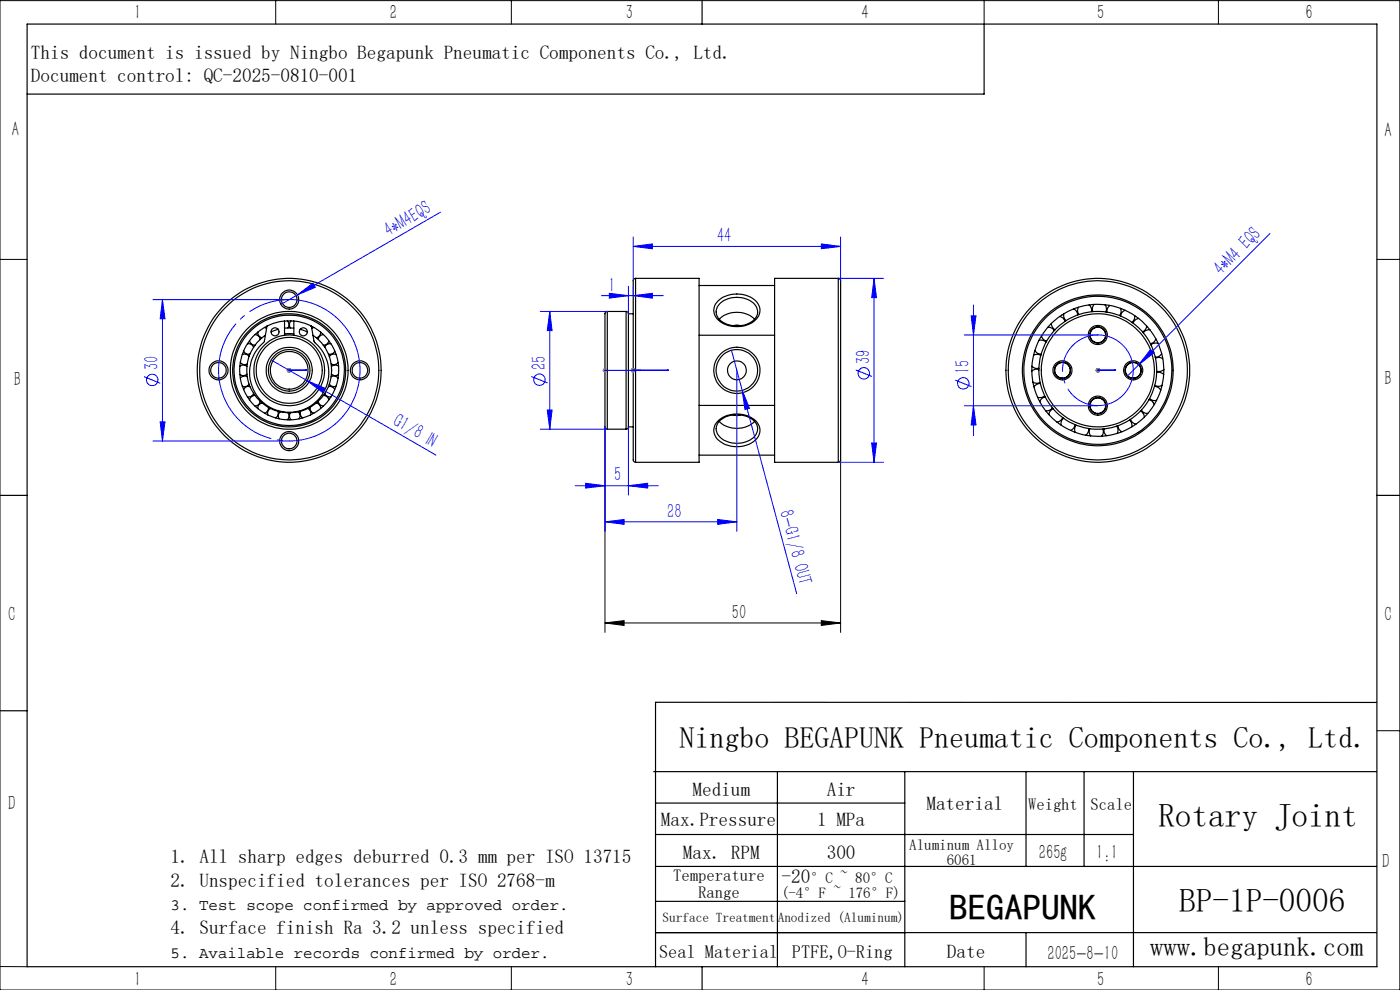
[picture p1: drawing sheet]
<svg xmlns="http://www.w3.org/2000/svg" width="297mm" height="210mm" viewBox="0 0 297 210" stroke-linecap="round" stroke-linejoin="round" font-family="sans-serif">
<g fill="none" stroke="#000" stroke-width=".25">
<path d="M5.8 5.1h286.3v200h-286.3zM148.9 .1v5M208.8 5.1v14.9h-203M134.8 59l-.3 .2-.2 .3v38.1l.2 .3 .3 .2M134.8 59h13.5v39.1h-13.5M134.8 59v39.1M177.8 59l.4 .2 .1 .3v38.1l-.1 .3-.4 .2M177.8 59h-13.5v39.1h13.5M177.8 59v39.1M50.9 77.7l.7-.3 .8 .3M51 76.9a1.14 1.14 0 0 0 1.5 .3M51.4 75.2l.8-.1 .6 .5"/>
<path d="M51.7 74.5l.5 .6h.8M52.4 79.4l-.8 .3-.7-.3M52.5 79.9a1.14 1.14 0 0 0-1.5 .3M52.5 72.9l.8 .2 .5 .6M53 72.3a1.16 1.16 0 0 0 1.1 .9M54.1 71l.7 .3 .4 .7M54.7 70.4l.2 .9 .7 .3M56.1 69.5l.5 .2M56.3 71.1a9 9 0 0 0-1.7 13.4 9 9 0 0 0 13.5 0 9 9 0 0 0-1.7-13.4M56.7 69.1l-.6 3.4a8.4 8.4 0 0 0-.9 12.3 8.4 8.4 0 0 0 12.3 0 8.4 8.4 0 0 0-.9-12.3l-.6-3.4M56.7 69.1a10.5 10.5 0 0 0-3.5 16 10.5 10.5 0 0 0 16.3 0 10.5 10.5 0 0 0-3.5-16M58.9 69.8v.1"/>
<path d="M59 69.9l-1.5 .5M60.4 68.1a10.7 10.7 0 0 0-3.7 1M60.4 68.1h1.9M60.4 69.6h1.9M60.4 70.8h1.9M60.4 68.1v3M61 68.1l.3 .6-.2 .9M61.7 68.1a1.18 1.18 0 0 0-.1 1.5M62.3 68.1a10.7 10.7 0 0 1 3.7 1M62.3 68.1v3M63.7 69.9l1.5 .5M63.7 69.8l.1 .1"/>
<path d="M66.6 69.5l-.5 .2M68 70.4l-.2 .8-.7 .4M68.6 71l-.7 .2-.4 .8M69.7 72.3l-.3 .6-.8 .3M70.2 72.9l-.9 .2-.4 .6M70.2 79.9l.9-.1 .6 .4M70.3 79.4l.8 .3 .7-.3M70.3 78.4v.3M71 74.5l-.5 .5-.8 .1M71.3 75.2h-1l-.5 .4M71.7 76.9l-.8 .5-.7-.2M71.8 77.7l-.7-.3-.8 .3"/>
<path d="M128.8 66.1h-.2l-.3 .4v24.2l.3 .3h.2M128.8 66.1v24.9M128.8 66.1h4M132.8 66.1l.4 .2 .1 .3M132.8 66.1v24.9M133.3 66.6v23.9M133.3 66.6h1M148.3 71.1h16M148.3 60.6h16M151.9 66.2a3.7 3.7 0 0 1 3.9-3.1 4.2 4.2 0 0 1 4.9 2.7 2.63 2.63 0 0 1-2 2.8 5.6 5.6 0 0 1-6.3-1.1l-.4-.8-.1-.5M152.3 63.8a6.1 6.1 0 0 1 8.3 .4 2.93 2.93 0 0 1-1.6 4.5 6 6 0 0 1-7.1-1.4 2.64 2.64 0 0 1 .4-3.5zM152.6 67.7a5.5 5.5 0 0 1 7.5 0"/>
<path d="M155.5 69.1h1.6M218.9 77.7l.8 .4h.7M219.3 75.4l.7-.2 .8 .2M219.5 74.4l.4 .4 1 .3M220.4 78.3h-.7l-.8 .4M220.4 72.2h.7l.8 .4M220.9 71.3l.5 .7 .6 .3M222.3 69.4l.7 .1 .6 .6M223 68.6l.3 .9 .5 .4M223.6 70.1h.1M224.8 67.1l.8 .4 .4 .6M225.7 66.6v.8l.5 .6"/>
<path d="M227.8 65.5l.6 .6 .2 .7M228.8 65.2l-.2 .8 .3 .7M231 64.7l.5 .6 .1 .8M232.1 64.6l-.4 .8 .1 .7M234.4 64.6l.3 1-.1 .6M235.4 64.8l-.5 .7-.1 .7M237.7 65.4l.1 .9-.3 .6M238.7 65.8l-.7 .5-.3 .7M240.7 66.9v.6l-.5 .9M241.5 67.5l-.5 .3-.7 .7M243.2 69.1l-.2 .8-.6 .5M243.9 69.9l-.8 .2-.6 .5"/>
<path d="M245.1 76l.8-.2 .8 .3M245.2 71.9l-.5 .7-.6 .3M245.4 79h.7l.8 .4M245.7 72.8h-.8l-.7 .4M246.5 75l-.7 .6-.7 .2M246.9 78.4l-.8 .4h-.7M52.8 81.5l-.5 .4h-.9M53 82h-.8l-.5 .6M53.8 83.4l-.6 .7-.7 .1M54.1 83.9a1.16 1.16 0 0 0-1.1 .9M55.2 85.1l-.4 .8-.7 .2M55.6 85.5l-.7 .4-.2 .8"/>
<path d="M56.9 86.4v.6l-.8 .7M57.4 86.7a1.07 1.07 0 0 0-.6 1.3M58.9 87.2v.9l-.4 .5M59.5 87.4a1.02 1.02 0 0 0-.3 1.4M61.1 87.6l.2 .6-.3 .8M61.6 87.6a1.18 1.18 0 0 0 .1 1.4M63.2 87.4l.4 .7-.1 .7M63.8 87.2a1.1 1.1 0 0 0 .4 1.4M65.3 86.7l.6 .6v.7M65.8 86.4a1.08 1.08 0 0 0 .8 1.3M67.1 85.5l.7 .4 .2 .8M67.5 85.1l.4 .8 .7 .2"/>
<path d="M68.6 83.9l.8 .3 .3 .6M68.9 83.4l.4 .6 .9 .2M69.7 82h.7l.4 .3 .2 .3M69.8 81.5l.5 .4h1M128.8 91h4M133.3 90.5l-.1 .3-.4 .2M133.3 90.5h1M148.3 96.5h16M148.3 86h16M151.9 90.9a3.7 3.7 0 0 0 3.9 3.1 4.2 4.2 0 0 0 4.9-2.7 3 3 0 0 0-2.8-3.1 5.2 5.2 0 0 0-5.7 1.7l-.3 1M152.3 89.3a6.2 6.2 0 0 1 8.3 .3 2.81 2.81 0 0 1-1.1 4.3 6.1 6.1 0 0 1-7.6-1.1 2.69 2.69 0 0 1 .4-3.5zM152.6 89.4a5.5 5.5 0 0 0 7.5 0"/>
<path d="M155.5 88h1.6M219.1 81l.9 .3 .7-.2M220.7 81.3l-.9 .3-.4 .5M221.6 84l-.6 .3h-.9M221.7 84.2l-.6 .3-.5 .7M223.2 86.5l-.5 .5-.8 .2M223.4 86.7l-.7 .7-.2 .6M225.4 88.6l-.3 .5-.9 .5M225.6 88.7l-.4 .6-.1 .9M228 90.1l-.2 .7-.7 .5M228.3 90.2l-.3 .9 .1 .6M231 90.9l-.1 .6-.6 .8"/>
<path d="M231.2 90.9l-.1 .7 .3 .9M234 91v.9l-.3 .6M234.2 91v.7l.5 .7M236.9 90.4l.3 .6-.2 .9M236.9 90.4h.1M237.1 90.3l.2 .7 .7 .6M239.6 89.1l.4 .6 .1 .8M239.8 89l.4 .6 .8 .4M241.9 87.2l.6 .5 .3 .8M242.1 87l.8 .6 .6 .1M243.7 84.8l.8 .4 .4 .6M243.9 84.6l.9 .4 .6-.1"/>
<path d="M244.9 82l.8 .2 .5 .6M245 81.7l.7 .2 .8-.2M0 105.1h5.8M292.1 105.1h4.9M0 150.8h5.8M292 149h-152.9v56.1M138.7 163.7h153.3M139.1 170.3h52.8M139.1 177h101.4M164.9 163.7v41.4M191.9 163.7v41.4M217.7 163.7v20.1"/>
<path d="M230 163.7v20.1M240.5 163.7v41.4M139.1 191.2h52.8M139.1 197.8h152.9M139.1 183.8h152.9M217.7 197.8v7.3M148.9 205.1v4.9"/>
<circle cx="46.3" cy="78.6" r="2.01"/>
<circle cx="46.4" cy="78.6" r="1.65"/>
<circle cx="58.4" cy="70.4" r=".84"/>
<circle cx="61.3" cy="78.5" r="12.5"/>
<circle cx="61.3" cy="78.6" r="12"/>
<circle cx="61.3" cy="78.6" r="4.4"/>
<circle cx="61.3" cy="78.5" r="4"/>
<circle cx="61.3" cy="78.6" r="19.5"/>
<circle cx="61.4" cy="78.6" r="11.7"/>
<circle cx="61.4" cy="63.5" r="2.03"/>
<circle cx="61.4" cy="78.5" r="7.5"/>
<circle cx="61.4" cy="63.6" r="1.65"/>
<circle cx="61.4" cy="78.6" r="7"/>
<circle cx="61.4" cy="78.6" r="4.9"/>
<circle cx="61.4" cy="78.6" r="19"/>
<circle cx="64.3" cy="70.4" r=".84"/>
<circle cx="76.4" cy="78.6" r="1.65"/>
<circle cx="76.4" cy="78.5" r="2.02"/>
<circle cx="156.3" cy="78.6" r="4.9"/>
<circle cx="156.3" cy="78.5" r="4.4"/>
<circle cx="156.3" cy="78.6" r="2.01"/>
<circle cx="225.4" cy="78.6" r="1.65"/>
<circle cx="225.4" cy="78.5" r="1.71"/>
<circle cx="225.4" cy="78.5" r="2.02"/>
<circle cx="232.9" cy="78.6" r="19"/>
<circle cx="232.9" cy="78.6" r="12.5"/>
<circle cx="232.9" cy="71" r="1.66"/>
<circle cx="232.9" cy="78.6" r="16"/>
<circle cx="232.9" cy="71.1" r="1.71"/>
<circle cx="232.9" cy="71.1" r="2.02"/>
<circle cx="232.9" cy="78.6" r="15.7"/>
<circle cx="232.9" cy="78.6" r="19.5"/>
<circle cx="232.9" cy="78.6" r="14"/>
<circle cx="232.9" cy="78.6" r="12"/>
<circle cx="240.4" cy="78.6" r="1.65"/>
<circle cx="240.4" cy="78.5" r="1.71"/>
<circle cx="240.4" cy="78.5" r="2.02"/>
<circle cx="61.4" cy="93.6" r="1.65"/>
<circle cx="61.4" cy="93.6" r="2.03"/>
<circle cx="232.9" cy="86.1" r="1.71"/>
<circle cx="232.9" cy="86.1" r="2.02"/>
<circle cx="232.9" cy="86" r="1.66"/>
</g>
<g fill="none" stroke="#00f" stroke-width=".21">
<path d="M93.5 45l-30.4 17.5M134.3 52.3l4.1-.6v1.1zM134.3 50.3v9.2M134.3 52.3h44M174.2 51.7l4.1 .6-4.1 .5zM177.8 59h9.6M178.3 50.3v9.2M185.4 59l.5 4.1h-1zM185.4 59v39.1M269.4 49.5l-30.2 30.2M30.6 79.9l3.4 1.4M32.5 63.6h28.8"/>
<path d="M34.5 63.6l.5 4h-1zM34.5 63.6v29.9M57.5 76.4l7.7 4.3M61.2 78.6h.3zM61.3 78.6h.1M61.3 78.6h3.8M63.1 62.5l3.3-2.4 .5 .9zM63.1 62.5l-3.5 2.1M65.1 78.6h-.4h.4M112.7 79.9l3.5 1.3M114.6 66.1h14.2M116.6 66.1l.5 4h-1z"/>
<path d="M116.6 66.1v24.9M127.6 62.7h13.1M128.2 78.6h.2zM128.3 78.6h.1M128.3 78.6h13.6M129.3 62.2l4 .5-4 .5zM133.3 60.7v5.9M134.2 78.6h.2zM134.3 62.7l4.1-.5v1zM134.3 78.6h.1M134.3 60.7v2.2M135.9 78.6h-.4h.4"/>
<path d="M141.9 78.6h-.4h.4M155.2 74.3l2.2 8.5M156.3 78.6v34.1M181.5 78.5l3.5 1.4M204.5 71h28.4M206 67h1l-.5 4zM206.5 64.7v27.7M232.8 78.6h.2zM232.9 78.6h.1M232.9 78.6h3.8M236.7 78.6h-.4h.4M244.1 74.1l.7 .8-3.3 2.5z"/>
<path d="M32.5 93.5h28.8M34 89.5h1l-.5 4zM65.2 80.7l3.7 1.7-.5 .8zM65.2 80.7l27.3 15.8M114.6 91h14.2M116.1 87h1l-.5 4zM128.3 90.5v22.2M133.3 90.5v14.5M157.4 82.8l1.6 3.8-1 .3zM157.4 82.8l11.6 43.1M177.8 98.1h9.6M184.9 94h1l-.5 4.1z"/>
<path d="M202.6 80.6l3.5 1.4M204.5 86.1h28.4M206.5 86.1l.5 4h-1zM122 103h17.7M124.2 102.5l4.1 .5-4.1 .5zM128.3 110.7l4.1-.5v1zM128.3 110.7h28M133.3 103l4.1-.5v1zM152.3 110.2l4 .5-4 .5z"/>
<circle cx="183.3" cy="79.2" r="1.21"/>
<circle cx="32.3" cy="80.6" r="1.21"/>
<circle cx="114.4" cy="80.5" r="1.21"/>
<circle cx="204.3" cy="81.3" r="1.2"/>
</g>
<path d="M240.1 76.3a7.5 7.5 0 0 0-12.6-3 7.5 7.5 0 0 0 3.5 12.5 7.5 7.5 0 0 0 9.2-9.1l-.1-.4" fill="none" stroke="#00f" stroke-width=".21" stroke-dasharray="30.5 1.3 1.3 1.3" stroke-dashoffset="8.8" stroke-linecap="butt"/>
<path d="M75.7 74.2a15 15 0 0 0-25-6.2 15 15 0 0 0 6.6 25 15 15 0 0 0 18.7-17.8l-.3-1" fill="none" stroke="#00f" stroke-width=".21" stroke-dasharray="30.5 1.3 1.3 1.3" stroke-dashoffset="2.4" stroke-linecap="butt"/>
<g fill="none" stroke="#808080" stroke-width=".21">
<path d="M60.9 78.6h.9M61 78.2l.7 .7M61.3 78.1v.9M61.7 78.2l-.7 .7M127.8 78.6h1M128 78.2l.7 .7M128.3 78.1v.9M128.7 78.2l-.7 .7M133.8 78.6h1M134 78.2l.7 .7M134.3 78.1v.9M134.7 78.2l-.7 .7"/>
<path d="M232.4 78.6h1M232.6 78.2l.7 .7M232.9 78.1v.9M233.3 78.2l-.7 .7"/>
</g>
<g fill="none" stroke="#000" stroke-width=".21">
<path d="M0 .1h297v209.9h-297zM58.5 .1v5M108.5 .1v5M208.8 .1v5M258.5 .1v5M0 55h5.8M292.1 55h4.9M128.3 90.5v43.7M178.3 97.6v36.6M128.3 132.1l4.1-.5v1.1zM128.3 132.1h50M174.2 131.6l4.1 .5-4.1 .6z"/>
<path d="M292.1 155h4.9M0 205l5.8 .1M58.5 205.1v4.9M108.5 205.1v4.9M208.8 205.1v4.9M258.5 205.1v4.9"/>
</g>
<g fill="#00f">
<path d="M34 89.5h1l-.5 4zM34.5 63.6l.5 4h-1zM206.5 86.1l.5 4h-1zM206 67h1l-.5 4z"/>
<path d="M64.7 78.6h.4zM61.2 78.6h.3zM64.7 78.6h.4zM61.2 78.6h.3zM64.7 78.6h.4zM61.2 78.6h.3zM64.7 78.6h.4zM61.2 78.6h.3z"/>
<path d="M236.3 78.6h.4zM232.8 78.6h.2zM236.3 78.6h.4zM232.8 78.6h.2zM236.3 78.6h.4zM232.8 78.6h.2zM236.3 78.6h.4zM232.8 78.6h.2z"/>
<path d="M134.2 78.6h.2zM141.5 78.6h.4zM134.2 78.6h.2zM141.5 78.6h.4zM134.2 78.6h.2zM141.5 78.6h.4zM128.2 78.6h.2zM135.5 78.6h.4z"/>
</g>
<path d="M128.3 132.1l4.1-.5v1.1zM174.2 131.6l4.1 .5-4.1 .6z" fill="#000"/>
<g fill="#00f">
<path d="M63.1 62.5l3.3-2.4 .5 .9z"/>
<path d="M244.1 74.1l.7 .8-3.3 2.5z"/>
<path d="M157.4 82.8l1.6 3.8-1 .3z"/>
<path d="M65.2 80.7l3.7 1.7-.5 .8z"/>
<path d="M133.3 103l4.1-.5v1zM124.2 102.5l4.1 .5-4.1 .5z"/>
<path d="M129.3 62.2l4 .5-4 .5zM134.3 62.7l4.1-.5v1zM134.3 52.3l4.1-.6v1.1zM174.2 51.7l4.1 .6-4.1 .5zM128.3 110.7l4.1-.5v1zM152.3 110.2l4 .5-4 .5z"/>
<path d="M116.6 66.1l.5 4h-1zM116.1 87h1l-.5 4zM185.4 59l.5 4.1h-1zM184.9 94h1l-.5 4.1z"/>
</g>
<text font-size="7.8" x="201.5" y="195.1">BEGAPUNK</text>
<g font-size="7.1">
<text x="245.7" y="175.4">Rotary Joint</text>
<text x="250.2" y="193.4">BP-1P-0006</text>
</g>
<text font-size="6.3" x="144.2" y="158.6">Ningbo BEGAPUNK Pneumatic Components Co., Ltd.</text>
<text font-size="5.6" x="244" y="202.8">www.begapunk.com</text>
<g font-size="4.4">
<text x="28.5" y="4.1">1</text>
<text x="82.7" y="4.1">2</text>
<text x="132.7" y="4.1">3</text>
<text x="182.7" y="4.1">4</text>
<text x="232.7" y="4.1">5</text>
<text x="277" y="4.1">6</text>
<text x="2.5" y="28.9">A</text>
<text x="293.7" y="29.1">A</text>
<text x="2.9" y="81.9">B</text>
<text x="293.7" y="81.6">B</text>
<text x="1.7" y="131.6">C</text>
<text x="155.3" y="131.3">50</text>
<text x="293.7" y="131.6">C</text>
<text x="1.7" y="171.9">D</text>
<text x="220.4" y="182.1">265g</text>
<text x="232.6" y="182.1">1:1</text>
<text x="293.2" y="184.1">D</text>
<text x="222.2" y="203.6">2025-8-10</text>
<text x="28.5" y="209.1">1</text>
<text x="82.7" y="209.1">2</text>
<text x="132.7" y="209.1">3</text>
<text x="182.7" y="209.1">4</text>
<text x="232.7" y="209.1">5</text>
<text x="277" y="209.1">6</text>
</g>
<g font-size="4.4" fill="#00f">
<text x="82.5" y="50.4" transform="rotate(-30 82.5 50.4)">4*M4EQS</text>
<text x="152.1" y="51.4">44</text>
<text x="259.1" y="58.6" transform="rotate(-45 259.1 58.6)">4*M4 EQS</text>
<text x="129.1" y="61.8">1</text>
<text x="184.6" y="77.2" transform="rotate(-90 184.6 77.2)">39</text>
<text x="33.6" y="78.6" transform="rotate(-90 33.6 78.6)">30</text>
<text x="115.8" y="78.5" transform="rotate(-90 115.8 78.5)">25</text>
<text x="205.7" y="79.3" transform="rotate(-90 205.7 79.3)">15</text>
<text x="83.1" y="90.1" transform="rotate(30 83.1 90.1)">G1/8 I</text>
<text x="90.5" y="94.4" transform="rotate(30 90.5 94.4)">N</text>
<text x="130.3" y="102.1">5</text>
<text x="141.5" y="109.8">28</text>
<text x="165.3" y="108.7" transform="rotate(75 165.3 108.7)">8-G1/8 OUT</text>
</g>
<g font-size="4.1">
<text x="6.5" y="12.4">This document is issued by Ningbo Begapunk Pneumatic Components Co., Ltd.</text>
<text x="6.5" y="17.4">Document control: QC-2025-0810-001</text>
<text x="146.9" y="168.9">Medium</text>
<text x="175.4" y="168.9">Air</text>
<text x="196.5" y="171.9">Material</text>
<text x="140.2" y="175.2">Max.Pressure</text>
<text x="173.3" y="175.2">1 MPa</text>
<text x="36.2" y="183.1">1. All sharp edges deburred 0.3 mm per ISO 13715</text>
<text x="144.9" y="182.1">Max. RPM</text>
<text x="175.4" y="182.1">300</text>
<text x="36.2" y="188.1">2. Unspecified tolerances per ISO 2768-m</text>
<text x="165.8" y="187.2">-20</text>
<text x="36.2" y="198.1">4. Surface finish Ra 3.2 unless specified</text>
<text x="200.9" y="203.1">Date</text>
</g>
<g font-size="3.9">
<text x="139.8" y="203.1">Seal Material</text>
<text x="168" y="203.1">PTFE,O-Ring</text>
</g>
<g font-size="3.5">
<text x="218.1" y="171.9">Weight</text>
<text x="231.3" y="171.9">Scale</text>
<text x="142.8" y="187">Temperature</text>
<text x="148.1" y="190.5">Range</text>
</g>
<g font-size="3.4">
<text x="36.2" y="193.1">3. Test scope confirmed by approved order.</text>
<text x="36.2" y="203.1">5. Available records confirmed by order.</text>
</g>
<g font-size="3.2">
<text x="192.9" y="180.3">Aluminum Alloy</text>
<text x="200.8" y="183.5">6061</text>
<text x="165.7" y="190.5">(-4°F ~ 176°F)</text>
<text x="171.9" y="187.2">°C ~ 80°C</text>
</g>
<g font-size="2.8">
<text x="140.5" y="195.7">Surface Treatment</text>
<text x="165" y="195.7">Anodized (Aluminum)</text>
</g>
</svg>
